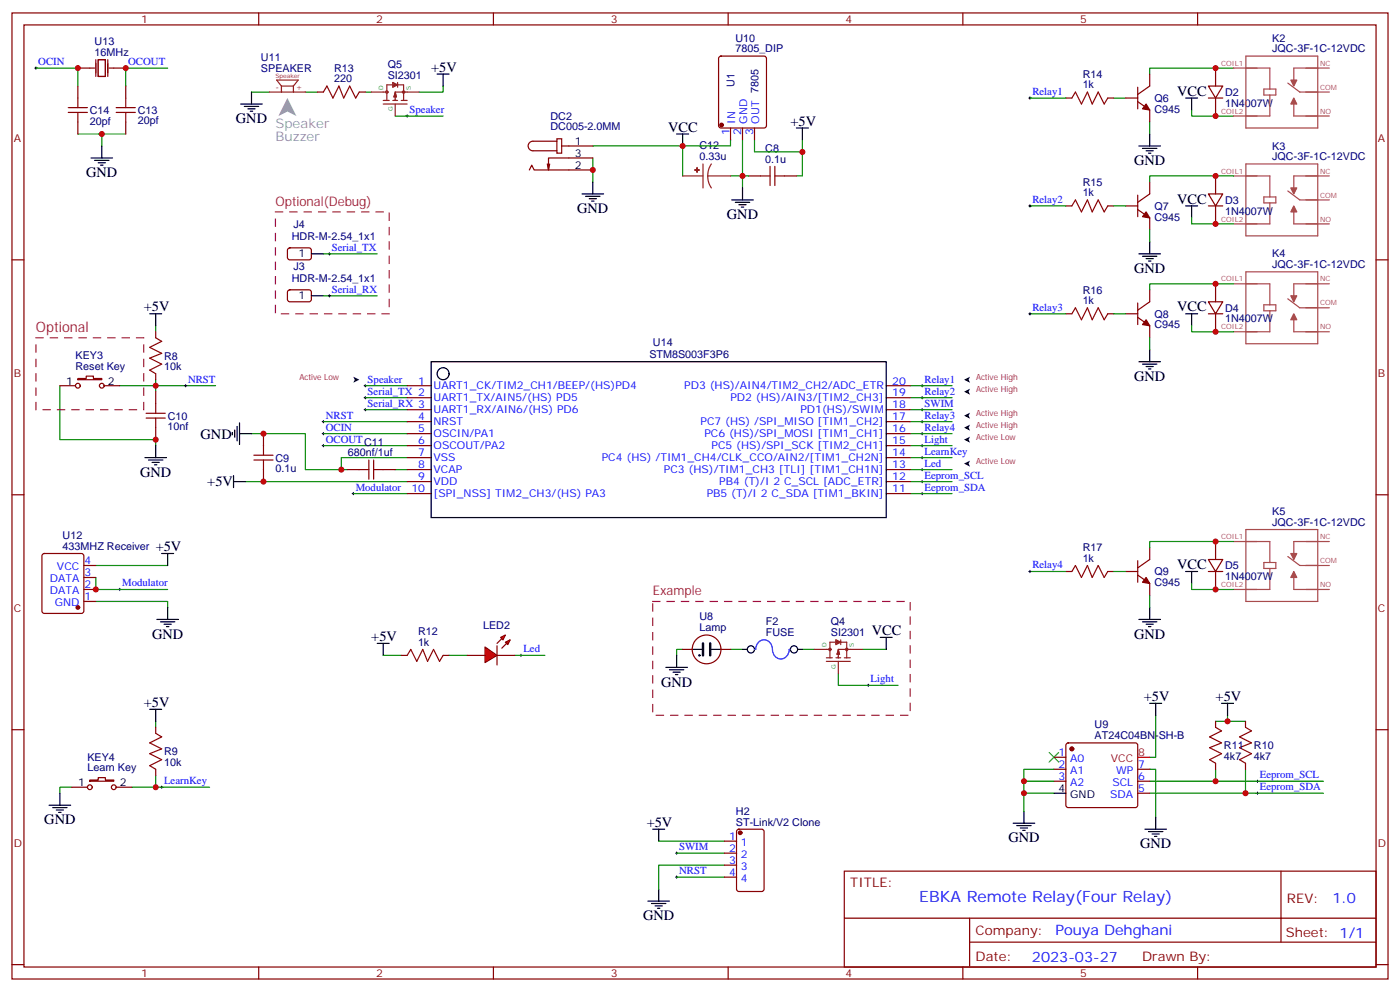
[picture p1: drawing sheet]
<svg xmlns="http://www.w3.org/2000/svg" width="412mm" height="292mm" viewBox="0 0 412 292" stroke-linecap="round" stroke-linejoin="round" font-family="sans-serif">
<g fill="none" stroke="#870000" stroke-width=".35">
<path d="M3.5 3.8h405.4v284.3h-405.4zM7.1 7.3h398.2v277.3h-398.2zM76.2 3.8v3.5M145.3 3.8v3.5M214.5 3.8v3.5M283.6 3.8v3.5M352.8 3.8v3.5M220.5 51.8h3.5M231.1 51.8h3.5M3.5 76.5h3.6M84.9 73.2l.5-.2h5.9l.4 .7v2.4l-.7 .4-5.9-.1-.4-.6v-2.1zM405.3 76.5h3.6"/>
<path d="M45.9 97.6v1.8M84.9 85.5l.5-.2 5.9 .1 .4 .6v2.4l-.7 .4h-5.9l-.4-.7v-2.1zM17.6 113.5h4.6M22.9 111.4h2.5v-.7h2.1v.7h2.5v.4h-7.1zM30.7 113.5h4.6M45.9 110v1.8M77.6 127.6v3.6M77.6 138.2v3.5M3.5 145.6h3.6M405.3 145.6h3.6M118.2 192.9h1.7M130.5 192.9h1.8"/>
<path d="M201.1 191.1h2.8M212.4 191.1h2.8M3.5 214.8h3.6M45.9 214.1v1.7M314.2 218.9l.5-.2h19.7l.5 .2 .2 .5v17.6l-.2 .5-.5 .2h-19.7l-.5-.2-.2-.5v-17.6zM358.1 212.3v1.8M366.9 212.3v1.8M405.3 214.8h3.6M21.2 231.7h4.6M26.5 229.6h2.4v-.7h2.1v.7h2.5v.3h-7zM34.2 231.7h4.6M45.9 226.4v1.8"/>
<path d="M310.4 222.9h3.6M310.4 226.4h3.6M310.4 229.9h3.6M335.1 226.4h3.6M335.1 229.9h3.6M335.1 233.5h3.6M358.1 224.6v1.8M366.9 224.6v1.8M213.4 247.6h3.6M213.4 251.1h3.6M213.4 254.6h3.6M213.4 258.2h3.6"/>
<path d="M217.2 244.3l.5-.2h6.7l.6 .4 .1 17.2-.5 .6-6.9 .1-.7-.5v-17.1zM248.7 256.4h156.6v28.2h-156.6zM377.3 256.4v20.9M248.7 270.2h156.5M285.6 277.3h119.6M285.6 270.2v14.2M3.5 283.9h3.6M76.2 284.6v3.5M145.3 284.6v3.5M214.5 284.6v3.5M283.6 284.6v3.5M352.8 284.6v3.5"/>
<path d="M405.3 283.9h3.6"/>
<circle cx="22.9" cy="113.5" r=".71"/>
<circle cx="30" cy="113.5" r=".71"/>
<circle cx="208.1" cy="191.1" r="4.2"/>
<circle cx="26.5" cy="231.7" r=".71"/>
<circle cx="33.5" cy="231.7" r=".71"/>
</g>
<path d="M104.1 110.9l1.7 .9-1.7 .8 .4-.8zM284 115.3l1.8-.9-.5 .9 .5 .9zM284 111.8l1.8-.9-.5 .9 .5 .8zM284 136.5l1.8-.9-.5 .9 .5 .8zM284 129.4l1.8-.9-.5 .9 .5 .9zM284 125.9l1.8-.9-.5 .9 .5 .9zM284 122.3l1.8-.8-.5 .8 .5 .9z" fill="#000"/>
<g fill="none" stroke="#008700" stroke-width=".35">
<path d="M236.4 44.7v7.1h-1.8M95.2 74.7h15.9M45.9 95.9v1.7M95.2 87.1h15.9M17.6 113.5v15.9h28.3v1.8M45.9 111.8v1.7h-10.6M107.6 117.1h12.3M74.1 127.6h15.9v10.6h10.5M107.6 120.6h12.3M268.1 120.6h12.4M112.9 192.9h5.3M132.3 192.9h5.3"/>
<path d="M151.7 192.9h8.8M201.1 191.1h-1.8v1.8M215.2 191.1h3.5M236.4 191.1h3.5M246.9 198.2v3.5h17.7M254 191.1h7.1M45.9 212.3v1.8M340.4 210.5v12.4h-1.7M358.1 212.3h8.8M361.6 210.5v1.8M21.2 231.7h-3.6v1.8M38.8 231.7h22.9"/>
<path d="M45.9 228.2v3.5M301.6 233.5h8.8M301.6 229.9h8.8M310.4 226.4h-8.8v12.4M338.7 226.4h1.7v14.1M358.1 226.4v3.5h-19.4M358.1 229.9h31.7M366.9 226.4v7.1h-28.2M366.9 233.5h22.9M194 247.6h19.4M199.3 258.2h14.1M199.3 251.1h14.1"/>
<path d="M213.4 254.6h-19.4v7.1"/>
</g>
<g fill="none" stroke="#a10000" stroke-width=".35">
<path d="M224 51.8h2.8M226.8 49v5.6M228.2 51.8h2.9M228.2 49v5.6M45.9 99.4l1.7 1.1-3.5 1.7 3.5 1.8-3.5 1.4 3.5 1.8-3.5 1.7 1.8 1.1M74.8 135.4h5.6M74.8 134h5.6M77.6 131.2v2.8M77.6 135.4v2.8M119.9 192.9l1.1-1.8 1.8 3.6 1.7-3.6 1.4 3.6 1.8-3.6 1.8 3.6 1-1.8M45.9 215.8l1.7 1.1-3.5 1.8 3.5 1.7-3.5 1.4 3.5 1.8-3.5 1.8 1.8 1M358.1 214.1l1.7 1-3.5 1.8 3.5 1.8-3.5 1.4 3.5 1.7-3.5 1.8 1.8 1"/>
<path d="M366.9 214.1l1.8 1-3.6 1.8 3.6 1.8-3.6 1.4 3.6 1.7-3.6 1.8 1.8 1"/>
</g>
<g fill="none" stroke="#000" stroke-width=".35">
<path d="M91.7 74.7h3.5M44.1 92.4h3.5M45.9 92.4v3.5M91.7 87.1h3.5M111.1 189.4h3.6M112.9 189.4v3.5M196.1 196.4h6.4M197.2 197.1h4.2M198.3 197.8h2.1M199 198.5h.7M199.3 192.9v3.5M203.9 191.1h3.2"/>
<path d="M209.2 191.1h3.2M218.7 191.1h1.4M234.9 191.1h1.5M259.3 187.6h3.5M261.1 187.6v3.5M44.1 208.8h3.5M45.9 208.8v3.5M338.7 207h3.5M340.4 207v3.5M359.8 207h3.6M361.6 207v3.5M14.5 237h6.3"/>
<path d="M15.5 237.7h4.3M16.6 238.4h2.1M17.3 239.1h.7M17.6 233.5v3.5M301.6 238.8v3.5M310.4 233.5h3.6M192.3 244.1h3.5M194 244.1v3.5M298.4 242.3h6.4M299.5 243h4.2M300.6 243.7h2.1M301.3 244.4h.7"/>
<path d="M337.3 244.1h6.3M338.3 244.8h4.2M339.4 245.5h2.1M340.1 246.2h.7M340.4 240.5v3.6M190.9 265.2h6.3M191.9 265.9h4.2M193 266.6h2.1M193.7 267.3h.7M194 261.7v3.5"/>
<circle cx="206" cy="192.9" r=".18"/>
<circle cx="221.2" cy="191.1" r="1.06"/>
<circle cx="233.9" cy="191.1" r="1.06"/>
</g>
<path d="M81.1 62.4h33.6v30h-33.6v-30M192.3 177h75.8v33.5h-75.8v-33.5" fill="none" stroke="#906" stroke-width=".35" stroke-dasharray="2.1 2.1"/>
<g fill="none" stroke="#000" stroke-width=".29">
<path d="M96.7 74.7h.7M97 74.4v.7M96.7 87.1h.7M97 86.7v.7M107.2 117.1h.7M107.6 116.7v.7M107.2 120.6h.7M107.6 120.2v.7M271.3 120.6h.7M271.6 120.2v.7M153.1 192.9h.7M153.5 192.5v.8"/>
<path d="M255.4 201.7h.7M255.8 201.4v.7M47.3 231.7h.7M47.6 231.4v.7M370.1 233.5h.7M370.1 229.9h.7M370.4 229.6v.7M370.4 233.1v.7M199 258.2h.7M199 251.1h.7M199.3 250.8v.7M199.3 257.8v.7"/>
</g>
<path d="M222.2 191.1h.4a2.49 2.49 0 0 1 2.5-2.8 2.49 2.49 0 0 1 2.4 2.8 2.49 2.49 0 0 0 2.5 2.9 2.49 2.49 0 0 0 2.5-2.9h.3" fill="none" stroke="#00f" stroke-width=".35"/>
<g fill="none" stroke="#8c2424" stroke-width=".35">
<path d="M239.9 191.1h4.6M243.4 193.6h1.8M243.4 194.7h7.1M244.5 193.6v-4.6h4.9v4.6M246.2 193.6h1.4M246.2 188.3l1.4 .7-1.4 .7zM246.2 188.7l.7 .3M246.6 192.5h.7M246.6 188.7l.3 .3M246.9 191.1h7.1M246.9 191.5v2.1M246.9 194.7v3.5"/>
<path d="M246.9 191.1l-.3 1.4M246.9 191.1l.4 1.4M246.9 191.5l.4 1M246.9 191.5l-.3 1M246.9 191.8l-.3 .7M246.9 189l-.7 .4M246.9 189l-.3 .4M247.6 188.3v1.4M248.7 193.6h1.8"/>
<circle cx="244.5" cy="191.1" r=".35"/>
<circle cx="249.4" cy="191.1" r=".35"/>
</g>
<path d="M207.1 189.4v3.5M209.2 189.4v3.5" fill="none" stroke="#000" stroke-width=".71"/>
<g fill="#870000" stroke="#870000" stroke-width=".35">
<circle cx="218" cy="245.1" r=".53"/>
<circle cx="315.7" cy="220.4" r=".53"/>
</g>
<path d="M309 221.5l2.9 2.8M311.9 221.5l-2.9 2.8" fill="none" stroke="#3c3" stroke-width=".35"/>
<path d="M335.1 222.9h3.6" fill="none" stroke="#f00" stroke-width=".35"/>
<path d="M84.7 28.9l2.6 5.2-2.6-1.3-2.7 1.3z" fill="#999"/>
<g fill="none" stroke="#000" stroke-width=".29">
<path d="M10.6 19.7v.7M37 19.7v.7M10.2 20h.7M36.7 20h.7M119.6 34.1h.7M119.9 33.8v.7M303 28.9h.7M303.4 28.5v.7M54.3 113.5h.7M54.7 113.2v.7M107.2 113.5h.7M107.6 113.2v.7"/>
<path d="M271.3 113.5h.7M271.3 117.1h.7M271.6 113.2v.7M271.6 116.7v.7M94.9 124.1h.7M94.9 127.6h.7M94.9 131.2h.7M95.2 123.8v.7M95.2 127.3v.7M95.2 130.8v.7M271.3 124.1h.7M271.3 127.6h.7"/>
<path d="M271.3 131.2h.7M271.3 138.2h.7M271.3 134.7h.7M271.6 123.8v.7M271.6 127.3v.7M271.6 130.8v.7M271.6 134.3v.7M271.6 137.9v.7M103.7 145.3h.7M104.1 144.9v.7M271.3 145.3h.7M271.3 141.7h.7"/>
<path d="M271.6 141.4v.7M271.6 144.9v.7M34.9 173.5h.7M35.3 173.1v.7"/>
</g>
<g fill="none" stroke="#008700" stroke-width=".35">
<path d="M10.6 20h12.3v5.3M22.9 39.4h14.1M30 39.4v3.6M49.4 20h-12.4v5.3M74.1 27.1h5.3M90 27.1h3.5M107.6 27.1h1.8M116.4 34.1h14.1M130.5 25.3v1.8h-7M303.4 28.9h10.6M328.1 28.9h3.5M338.7 35.9v3.5"/>
<path d="M351 32.4v1.7h12.4M363.4 20h-24.7v1.8M174.6 46.5v7.1M201.1 43v8.8M215.2 41.2v1.8h-40.6M215.2 51.8h5.3M218.7 41.2v14.1M222.2 41.2v3.5h14.2v-3.5M63.5 113.5h-17.6v1.8M107.6 113.5h12.3M268.1 113.5h12.4M268.1 117.1h12.4"/>
<path d="M95.2 124.1h24.7M95.2 131.2h24.7M95.2 127.6h24.7M116.4 138.2h3.5M119.9 134.7h-19.4v3.5h1.8M268.1 124.1h12.4M268.1 131.2h12.4M268.1 127.6h12.4M268.1 138.2h12.4M268.1 134.7h12.4M72.3 141.7h47.6M104.1 145.3h15.8"/>
<path d="M268.1 141.7h12.4M268.1 145.3h12.4M28.2 170v3.5h21.2M28.2 177h21.2v1.8M28.2 166.4h21.2"/>
</g>
<g fill="none" stroke="#000" stroke-width=".35">
<path d="M70.9 30.6h6.4M72 31.3h4.2M73 32h2.1M73.7 32.7h.7M74.1 27.1v3.5M128.8 21.8h3.5M130.5 21.8v3.5M199.3 39.4h3.5M201.1 39.4v3.6M234.6 37.7h3.5M236.4 37.7v3.5M338.7 39.4v3.6"/>
<path d="M349.2 28.9h3.6M351 28.9v3.5M26.8 46.5h6.4M27.9 47.2h4.2M28.9 47.9h2.1M29.6 48.6h.7M30 43v3.5M171.4 57.1h6.4M172.5 57.8h4.2M173.6 58.5h2.1M174.3 59.2h.7M174.6 53.6v3.5"/>
<path d="M215.5 58.8h6.4M216.6 59.5h4.2M218.7 55.3v3.5M335.5 43h6.3M336.5 43.7h4.3M337.6 44.4h2.1M338.3 45.1h.7M217.7 60.3h2.1M218.4 61h.7M42.7 134.7h6.3M43.7 135.4h4.3M44.8 136.1h2.1"/>
<path d="M45.5 136.8h.7M45.9 131.2v3.5M68.4 127.3v.7M68.8 140v3.5M69.1 126.6v2.1M69.8 125.5v4.3M70.6 127.6h3.5M70.6 124.5v6.3M68.8 141.7h3.5M47.6 162.9h3.6M49.4 162.9v3.5M49.4 178.8v3.5"/>
<path d="M46.2 182.3h6.4M47.3 183h4.2M48.3 183.7h2.1M49 184.4h.7"/>
</g>
<path d="M95.2 27.1l1.1-1.8 1.8 3.6 1.7-3.6 1.4 3.6 1.8-3.6 1.8 3.6 1-1.8M315.7 28.9l1.1-1.8 1.8 3.5 1.7-3.5 1.4 3.5 1.8-3.5 1.8 3.5 1-1.7M45.9 118.8v2.8M43 123h5.7M43 121.6h5.7M45.9 123v2.9M105.8 138.2h2.9M108.7 135.4v5.6M110.1 138.2h2.8M110.1 135.4v5.6" fill="none" stroke="#a10000" stroke-width=".35"/>
<g fill="none" stroke="#870000" stroke-width=".35">
<path d="M211.9 16.7l.5-.2h12.7l.6 .4 .1 20.1-.5 .6-12.9 .1-.7-.5v-20zM93.5 27.1h1.7M105.8 27.1h1.8M215.2 37.7v3.5M218.7 37.7v3.5M222.2 37.7v3.5M314 28.9h1.7M326.3 28.9h1.8M331.6 28.9h3.5M335.1 29.9l3.6 2.5v3.5M335.1 25.7v6.3M338.7 21.8v3.5l-3.6 2.5"/>
<path d="M356 25.3h4.2l-2.1 3.6zM356 28.9h4.2M358.1 20v5.3M358.1 28.9v5.2M155.9 50l.7-1.4 .7 1.4h17.3M161.9 48.3l-.3 1.7M164 40.9h1.5v4.2h-1.5zM164 41.6h-7a1.41 1.41 0 0 0-1.4 1.4 1.41 1.41 0 0 0 1.4 1.4h7M165.5 43h9.1M174.6 46.5h-13v3.5l-.4-1.7M45.9 115.3v3.5M45.9 125.9v3.5"/>
<path d="M102.3 138.2h3.5M112.9 138.2h3.5"/>
</g>
<g fill="none" stroke="#8c2424" stroke-width=".35">
<path d="M79.4 27.1h10.6M82.9 25.3v1.8M82.9 25.3h3.5M82.9 25.3l-1.4-1.7h6.3l-1.4 1.7M86.4 25.3v1.8M109.4 27.1h4.5M112.9 29.6h1.8M112.9 30.6h7M113.9 29.6v-4.6h5v4.6M115.7 29.6h1.4M115.7 24.3l1.4 .7-1.4 .7zM115.7 24.6l.7 .4"/>
<path d="M116.1 28.5h.7M116.1 24.6l.3 .4M116.4 27.1h7.1M116.4 27.4v2.2M116.4 30.6v3.5M116.4 27.1l-.3 1.4M116.4 27.1l.4 1.4M116.4 27.4l.4 1.1M116.4 27.4l-.3 1.1M116.4 27.8l-.3 .7M116.4 25l-.7 .3M116.4 25l-.3 .3"/>
<path d="M117.1 24.3v1.4M118.2 29.6h1.7M201.1 51.8h6M207.1 48.3v7M208.5 51.8l.2 1.8 .8 1.7M208.5 51.8h6.7M209.5 48.3l-.8 1.6-.2 1.9"/>
<circle cx="113.9" cy="27.1" r=".35"/>
<circle cx="118.9" cy="27.1" r=".35"/>
</g>
<path d="M10.6 99.4h31.7v21.2h-31.7v-21.2" fill="none" stroke="#906" stroke-width=".35" stroke-dasharray="2.1 2.1"/>
<g fill="#8c2424" stroke="#8c2424" stroke-width=".35">
<path d="M205.3 49.3l.1 1.4z"/>
<path d="M204.6 50l1.4 .1z"/>
</g>
<g fill="#870000" stroke="#870000" stroke-width=".35">
<path d="M337.6 30.6l1.1 1.8-2.2-.4z"/>
<circle cx="212.5" cy="36.8" r=".53"/>
</g>
<path d="M367 16.5h21.2v21.2h-21.2zM363.4 20h10.7v6.2M372.3 26.2h3.5v1.8h-3.5zM374.1 28v6.1h-10.7M379.3 24.4l3.6 2.7h8.7M381.1 30.6v3.5h10.5M391.6 20h-10.5v3.6" fill="none" stroke="#a64a4a" stroke-width=".35"/>
<g fill="#a64a4a" stroke="#a64a4a" stroke-width=".35">
<path d="M381.1 28.9l.9 1.7h-1.8z"/>
<path d="M380.2 23.6h1.8l-.9 1.7z"/>
</g>
<g fill="#f00" stroke="#870000" stroke-width=".35">
<path d="M142.9 190.4l3.5 2.5-3.5 2.1z"/>
<path d="M146.4 190.1v5.6z"/>
</g>
<g fill="#870000" stroke="#870000" stroke-width=".35">
<path d="M146.4 189.4l1.4-1.4z"/>
<path d="M147.8 190.8l1.4-1.4z"/>
</g>
<g fill="#f00" stroke="#870000" stroke-width=".35">
<path d="M147.5 187.6l1.4-.7-.7 1.4z"/>
<path d="M148.9 189l1.4-.7-.7 1.4z"/>
</g>
<g fill="none" stroke="#870000" stroke-width=".35">
<path d="M22.9 25.3v3.6M22.9 35.9v3.5M22.9 20h3.6M33.5 20h3.5M37 25.3v3.6M37 35.9v3.5M335.1 57.4v6.4M338.7 53.6v3.5l-3.6 2.4M356 57.1h4.2l-2.1 3.5zM358.1 51.8v5.3M314 60.6h1.7M326.3 60.6h1.8"/>
<path d="M331.6 60.6h3.5M335.1 61.7l3.6 2.4v3.6M356 60.6h4.2M358.1 60.6v5.3M314 92.4h1.7M326.3 92.4h1.8M331.6 92.4h3.5M335.1 93.4l3.6 2.5v3.5M335.1 89.2v6.3M338.7 85.3v3.5l-3.6 2.5M356 88.8h4.2l-2.1 3.6zM356 92.4h4.2"/>
<path d="M358.1 83.5v5.3M358.1 92.4v5.2M119.9 113.5h7.1M119.9 117.1h7.1M261.1 113.5h7M261.1 117.1h7M119.9 120.6h7.1M119.9 124.1h7.1M119.9 127.6h7.1M119.9 131.2h7.1M119.9 134.7h7.1M119.9 138.2h7.1"/>
<path d="M261.1 120.6h7M261.1 124.1h7M261.1 127.6h7M261.1 131.2h7M261.1 134.7h7M261.1 138.2h7M119.9 141.7h7.1M119.9 145.3h7.1M261.1 141.7h7M261.1 145.3h7M358.1 159.4v5.3M12.6 163.1l.5-.2h10.9l.5 .2 .2 .5v16.2l-.2 .5-.5 .3h-10.9l-.5-.3-.3-.5v-16.2z"/>
<path d="M24.7 177h3.5M24.7 173.5h3.5M24.7 170h3.5M24.7 166.4h3.5M314 168.2h1.7M326.3 168.2h1.8M331.6 168.2h3.5M335.1 169.3l3.6 2.4v3.6M335.1 165v6.4M338.7 161.1v3.6l-3.6 2.4M356 164.7h4.2l-2.1 3.5zM356 168.2h4.2"/>
<path d="M358.1 168.2v5.3M137.6 192.9h5.3M146.4 192.9h5.3"/>
</g>
<g fill="#870000" stroke="#870000" stroke-width=".35">
<path d="M337.6 62.4l1.1 1.7-2.2-.3z"/>
<path d="M337.6 94.1l1.1 1.8-2.2-.4z"/>
<path d="M337.6 170l1.1 1.7-2.2-.3z"/>
<circle cx="22.9" cy="178.8" r=".53"/>
</g>
<path d="M20.1 33.1h5.7M20.1 31.7h5.7M22.9 28.9v2.8M22.9 33.1v2.8M34.2 33.1h5.7M34.2 31.7h5.7M37 28.9v2.8M37 33.1v2.8M315.7 60.6l1.1-1.8 1.8 3.6 1.7-3.6 1.4 3.6 1.8-3.6 1.8 3.6 1-1.8M315.7 92.4l1.1-1.8 1.8 3.5 1.7-3.5 1.4 3.5 1.8-3.5 1.8 3.5 1-1.7M315.7 168.2l1.1-1.8 1.8 3.6 1.7-3.6 1.4 3.6 1.8-3.6 1.8 3.6 1-1.8" fill="none" stroke="#a10000" stroke-width=".35"/>
<path d="M28.2 17.6v4.9M28.9 17.6h2.1v4.9h-2.1zM31.7 17.6v4.9M26.5 20h1.4M32.1 20h1.4" fill="none" stroke="#870012" stroke-width=".35"/>
<g fill="none" stroke="#000" stroke-width=".35">
<path d="M335.5 74.7h6.3M336.5 75.4h4.3M337.6 76.1h2.1M338.3 76.8h.7M338.7 71.2v3.5M349.2 60.6h3.6M351 60.6v3.5M349.2 92.4h3.6M351 92.4v3.5M127 106.5h134.1v45.8h-134.1zM335.5 106.5h6.3M336.5 107.2h4.3"/>
<path d="M337.6 107.9h2.1M338.3 108.6h.7M338.7 102.9v3.6M338.7 178.8v3.5M349.2 168.2h3.6M351 168.2v3.5M335.5 182.3h6.3M336.5 183h4.3M337.6 183.7h2.1M338.3 184.4h.7"/>
<circle cx="130.5" cy="110" r="1.76"/>
</g>
<g fill="none" stroke="#a64a4a" stroke-width=".35">
<path d="M363.4 51.8h10.7v6.2M367 48.3h21.2v21.1h-21.2zM372.3 58h3.5v1.7h-3.5zM374.1 59.7v6.2h-10.7M379.3 56.2l3.6 2.6h8.7M391.6 51.8h-10.5v3.5M381.1 62.4v3.5h10.5M363.4 83.5h10.7v6.2M367 80h21.2v21.2h-21.2zM372.3 89.7h3.5v1.8h-3.5zM374.1 91.5v6.1h-10.7M379.3 87.9l3.6 2.7h8.7"/>
<path d="M381.1 94.1v3.5h10.5M391.6 83.5h-10.5v3.6M363.4 159.4h10.7v6.2M367 155.9h21.2v21.1h-21.2zM391.6 159.4h-10.5v3.5M372.3 165.6h3.5v1.7h-3.5zM374.1 167.3v6.2h-10.7M379.3 163.8l3.6 2.6h8.7M381.1 170v3.5h10.5"/>
</g>
<g fill="#a64a4a" stroke="#a64a4a" stroke-width=".35">
<path d="M381.1 60.6l.9 1.8h-1.8z"/>
<path d="M380.2 55.3h1.8l-.9 1.8z"/>
<path d="M381.1 92.4l.9 1.7h-1.8z"/>
<path d="M380.2 87.1h1.8l-.9 1.7z"/>
<path d="M381.1 168.2l.9 1.8h-1.8z"/>
<path d="M380.2 162.9h1.8l-.9 1.8z"/>
</g>
<g fill="none" stroke="#008700" stroke-width=".35">
<path d="M363.4 51.8h-24.7v1.8M303.4 60.6h10.6M328.1 60.6h3.5M338.7 67.7v3.5M351 64.1v1.8h12.4M303.4 92.4h10.6M328.1 92.4h3.5M338.7 99.4v3.5M351 95.9v1.7h12.4M363.4 83.5h-24.7v1.8M363.4 159.4h-24.7v1.7M303.4 168.2h10.6"/>
<path d="M328.1 168.2h3.5M338.7 175.3v3.5M351 171.7v1.8h12.4"/>
</g>
<path d="M303 60.6h.7M303.4 60.3v.7M303 92.4h.7M303.4 92v.7M303 168.2h.7M303.4 167.9v.7" fill="none" stroke="#000" stroke-width=".29"/>
<g fill="#c00">
<circle cx="236.4" cy="44.7" r=".88"/>
<circle cx="77.6" cy="127.6" r=".88"/>
<circle cx="77.6" cy="141.7" r=".88"/>
<circle cx="100.5" cy="138.2" r=".88"/>
<circle cx="45.9" cy="231.7" r=".88"/>
<circle cx="45.9" cy="129.4" r=".88"/>
<circle cx="45.9" cy="113.5" r=".88"/>
<circle cx="301.6" cy="233.5" r=".88"/>
<circle cx="301.6" cy="229.9" r=".88"/>
<circle cx="361.6" cy="212.3" r=".88"/>
<circle cx="366.9" cy="233.5" r=".88"/>
<circle cx="358.1" cy="229.9" r=".88"/>
<circle cx="28.2" cy="173.5" r=".88"/>
<circle cx="37" cy="20" r=".88"/>
<circle cx="22.9" cy="20" r=".88"/>
<circle cx="30" cy="39.4" r=".88"/>
<circle cx="358.1" cy="34.1" r=".88"/>
<circle cx="358.1" cy="20" r=".88"/>
<circle cx="201.1" cy="43" r=".88"/>
<circle cx="174.6" cy="50" r=".88"/>
<circle cx="218.7" cy="51.8" r=".88"/>
<circle cx="358.1" cy="51.8" r=".88"/>
<circle cx="358.1" cy="65.9" r=".88"/>
<circle cx="358.1" cy="83.5" r=".88"/>
<circle cx="358.1" cy="97.6" r=".88"/>
<circle cx="358.1" cy="159.4" r=".88"/>
<circle cx="358.1" cy="173.5" r=".88"/>
</g>
<text font-size="4.6" fill="#00f" x="270.8" y="265.4">EBKA Remote Relay(Four Relay)</text>
<g font-size="4.2">
<text x="127" y="21.1">+5V</text>
<text x="346.8" y="28.2">VCC</text>
<text x="69.5" y="36.3">GND</text>
<text x="196.8" y="38.7">VCC</text>
<text x="232.8" y="37">+5V</text>
<text x="25.4" y="52.1">GND</text>
<text x="334.1" y="48.6">GND</text>
<text x="346.8" y="59.9">VCC</text>
<text x="170" y="62.7">GND</text>
<text x="214.1" y="64.5">GND</text>
<text x="334.1" y="80.4">GND</text>
<text x="42.3" y="91.7">+5V</text>
<text x="346.8" y="91.7">VCC</text>
<text x="334.1" y="112.1">GND</text>
<text x="59.1" y="129.1">GND</text>
<text x="41.3" y="140.3">GND</text>
<text x="61.1" y="143.2">+5V</text>
<text x="45.9" y="162.2">+5V</text>
<text x="346.8" y="167.5">VCC</text>
<text x="44.8" y="188">GND</text>
<text x="109.4" y="188.7">+5V</text>
<text x="256.8" y="186.9">VCC</text>
<text x="334.1" y="188">GND</text>
<text x="194.7" y="202.1">GND</text>
<text x="42.3" y="208.1">+5V</text>
<text x="336.9" y="206.3">+5V</text>
<text x="358.1" y="206.3">+5V</text>
<text x="13.1" y="242.6">GND</text>
<text x="190.5" y="243.3">+5V</text>
<text x="297" y="247.9">GND</text>
<text x="335.8" y="249.7">GND</text>
<text x="189.4" y="270.9">GND</text>
</g>
<text font-size="4.2" fill="#906" x="10.6" y="97.6">Optional</text>
<g font-size="4.2" fill="#00f">
<text x="392.5" y="265.7">1.0</text>
<text x="310.9" y="275.2">Pouya Dehghani</text>
<text x="304" y="283">2023-03-27</text>
</g>
<g font-size="3.9" fill="#999">
<text x="81.1" y="37.7">Speaker</text>
<text x="81.1" y="41.6">Buzzer</text>
</g>
<g font-size="3.9" fill="#906">
<text x="81.1" y="60.6">Optional(Debug)</text>
<text x="192.3" y="175.3">Example</text>
</g>
<g font-size="3.9" fill="#800">
<text x="250.5" y="261">TITLE:</text>
<text x="379.1" y="265.7">REV:</text>
<text x="287.4" y="275.2">Company:</text>
<text x="378.7" y="275.8">Sheet: 1/1</text>
<text x="287.4" y="282.9">Date:</text>
<text x="336.4" y="282.9">Drawn By:</text>
</g>
<g font-size="3.2" fill="#800">
<text x="41.6" y="6.8">1</text>
<text x="110.8" y="6.8">2</text>
<text x="179.9" y="6.8">3</text>
<text x="249.1" y="6.8">4</text>
<text x="318.2" y="6.8">5</text>
<text x="4.1" y="41.9">A</text>
<text x="405.9" y="41.9">A</text>
<text x="4.1" y="111.1">B</text>
<text x="405.9" y="111.1">B</text>
<text x="4.1" y="180.2">C</text>
<text x="405.9" y="180.2">C</text>
<text x="4.1" y="249.3">D</text>
<text x="405.9" y="249.3">D</text>
<text x="41.6" y="287.6">1</text>
<text x="110.8" y="287.6">2</text>
<text x="179.9" y="287.6">3</text>
<text x="249.1" y="287.6">4</text>
<text x="318.2" y="287.6">5</text>
</g>
<g font-size="3.2" fill="#000080">
<text x="27.9" y="16.5">16MHz</text>
<text x="27.9" y="13.3">U13</text>
<text x="76.9" y="18">U11</text>
<text x="216.6" y="15.5">7805_DIP</text>
<text x="216.6" y="12.3">U10</text>
<text x="374.8" y="15.5">JQC-3F-1C-12VDC</text>
<text x="374.8" y="12.3">K2</text>
<text x="76.9" y="21.2">SPEAKER</text>
<text x="98.4" y="21.1">R13</text>
<text x="114.2" y="23.2">SI2301</text>
<text x="114.2" y="20">Q5</text>
<text x="318.9" y="22.9">R14</text>
<text x="98.4" y="24.3">220</text>
<text x="216.3" y="25.7" transform="rotate(-90 216.3 25.7)">U1</text>
<text x="318.9" y="26">1k</text>
<text x="360.9" y="28.3">D2</text>
<text x="26.5" y="33.5">C14</text>
<text x="40.6" y="33.4">C13</text>
<text x="162.2" y="35.2">DC2</text>
<text x="340.1" y="33.2">C945</text>
<text x="340.1" y="30">Q6</text>
<text x="360.9" y="31.4">1N4007W</text>
<text x="26.5" y="36.7">20pf</text>
<text x="40.6" y="36.6">20pf</text>
<text x="162.2" y="38.4">DC005-2.0MM</text>
<text x="206" y="47.2">0.33u</text>
<text x="206" y="44">C12</text>
<text x="225.4" y="47.9">0.1u</text>
<text x="225.4" y="44.7">C8</text>
<text x="374.8" y="47.2">JQC-3F-1C-12VDC</text>
<text x="374.8" y="44">K3</text>
<text x="318.9" y="57.8">1k</text>
<text x="318.9" y="54.7">R15</text>
<text x="340.1" y="64.9">C945</text>
<text x="340.1" y="61.8">Q7</text>
<text x="360.9" y="63.1">1N4007W</text>
<text x="360.9" y="60">D3</text>
<text x="86" y="70.5">HDR-M-2.54_1x1</text>
<text x="86.5" y="67">J4</text>
<text x="374.8" y="75.8">K4</text>
<text x="86" y="82.9">HDR-M-2.54_1x1</text>
<text x="86.5" y="79.4">J3</text>
<text x="374.8" y="79">JQC-3F-1C-12VDC</text>
<text x="318.9" y="89.5">1k</text>
<text x="318.9" y="86.4">R16</text>
<text x="340.1" y="93.5">Q8</text>
<text x="360.9" y="94.9">1N4007W</text>
<text x="360.9" y="91.8">D4</text>
<text x="192.3" y="101.9">U14</text>
<text x="340.1" y="96.7">C945</text>
<text x="22.2" y="105.6">KEY3</text>
<text x="48.3" y="105.9">R8</text>
<text x="191.3" y="105.4">STM8S003F3P6</text>
<text x="22.2" y="108.8">Reset Key</text>
<text x="48.3" y="109">10k</text>
<text x="49.4" y="123.5">C10</text>
<text x="49.4" y="126.6">10nf</text>
<text x="107.3" y="131.2">C11</text>
<text x="81.1" y="135.9">C9</text>
<text x="102.4" y="134.1">680nf/1uf</text>
<text x="81.1" y="139">0.1u</text>
<text x="374.8" y="154.8">JQC-3F-1C-12VDC</text>
<text x="374.8" y="151.6">K5</text>
<text x="18.4" y="161.9">433MHZ Receiver</text>
<text x="18.4" y="158.6">U12</text>
<text x="318.9" y="165.4">1k</text>
<text x="318.9" y="162.3">R17</text>
<text x="360.9" y="167.6">D5</text>
<text x="340.1" y="172.5">C945</text>
<text x="340.1" y="169.4">Q9</text>
<text x="360.9" y="170.7">1N4007W</text>
<text x="142.3" y="185.2">LED2</text>
<text x="206" y="185.8">Lamp</text>
<text x="206" y="182.6">U8</text>
<text x="225.6" y="184.1">F2</text>
<text x="244.8" y="184">Q4</text>
<text x="123.1" y="190.1">1k</text>
<text x="123.1" y="186.9">R12</text>
<text x="225.6" y="187.3">FUSE</text>
<text x="244.8" y="187.3">SI2301</text>
<text x="322.5" y="214.4">U9</text>
<text x="322.4" y="217.6">AT24C04BN-SH-B</text>
<text x="360.5" y="220.5">R11</text>
<text x="369.4" y="220.5">R10</text>
<text x="25.8" y="227">Learn Key</text>
<text x="25.8" y="224.1">KEY4</text>
<text x="48.3" y="225.4">10k</text>
<text x="48.3" y="222.3">R9</text>
<text x="360.5" y="223.7">4k7</text>
<text x="369.4" y="223.7">4k7</text>
<text x="216.8" y="239.8">H2</text>
<text x="216.8" y="243">ST-Link/V2 Clone</text>
</g>
<g font-size="3.2" fill="#00f">
<text x="11.3" y="19.2">OCIN</text>
<text x="37.7" y="19.2">OCOUT</text>
<text x="304.1" y="28">Relay1</text>
<text x="120.6" y="33.3">Speaker</text>
<text x="214.8" y="39.9" transform="rotate(-90 214.8 39.9)">1</text>
<text x="216.6" y="36.4" transform="rotate(-90 216.6 36.4)">IN</text>
<text x="218.4" y="39.9" transform="rotate(-90 218.4 39.9)">2</text>
<text x="220.1" y="36.4" transform="rotate(-90 220.1 36.4)">GND</text>
<text x="221.9" y="39.9" transform="rotate(-90 221.9 39.9)">3</text>
<text x="223.7" y="36.4" transform="rotate(-90 223.7 36.4)">OUT 7805</text>
<text x="304.1" y="59.7">Relay2</text>
<text x="97.7" y="73.8">Serial_TX</text>
<text x="97.7" y="86.2">Serial_RX</text>
<text x="304.1" y="91.5">Relay3</text>
<text x="55.4" y="112.6">NRST</text>
<text x="108.3" y="112.6">Speaker</text>
<text x="123.2" y="113.2">1</text>
<text x="262.8" y="113.2">20</text>
<text x="272.3" y="112.6">Relay1</text>
<text x="108.3" y="119.7">Serial_RX 3</text>
<text x="108.3" y="116.2">Serial_TX 2</text>
<text x="127.7" y="114.6">UART1_CK/TIM2_CH1/BEEP/(HS)PD4</text>
<text x="127.7" y="118.1">UART1_TX/AIN5/(HS) PD5</text>
<text x="201.6" y="114.6">PD3 (HS)/AIN4/TIM2_CH2/ADC_ETR</text>
<text x="215.2" y="118.1">PD2 (HS)/AIN3/[TIM2_CH3]</text>
<text x="262.8" y="116.7">19</text>
<text x="272.3" y="119.7">SWIM</text>
<text x="272.3" y="116.2">Relay2</text>
<text x="96" y="123.2">NRST</text>
<text x="123.2" y="123.8">4</text>
<text x="127.7" y="121.6">UART1_RX/AIN6/(HS) PD6</text>
<text x="127.7" y="125.2">NRST</text>
<text x="206.4" y="125.2">PC7 (HS) /SPI_MISO [TIM1_CH2]</text>
<text x="235.8" y="121.6">PD1(HS)/SWIM</text>
<text x="262.8" y="123.8">17</text>
<text x="262.8" y="120.2">18</text>
<text x="272.3" y="123.2">Relay3</text>
<text x="96" y="126.8">OCIN</text>
<text x="96" y="130.3">OCOUT</text>
<text x="123.2" y="127.3">5</text>
<text x="123.2" y="130.8">6</text>
<text x="127.7" y="128.7">OSCIN/PA1</text>
<text x="207.5" y="128.7">PC6 (HS)/SPI_MOSI [TIM1_CH1]</text>
<text x="262.8" y="130.8">15</text>
<text x="262.8" y="127.3">16</text>
<text x="272.3" y="130.3">Light</text>
<text x="272.3" y="126.8">Relay4</text>
<text x="123.2" y="134.3">7</text>
<text x="123.2" y="137.9">8</text>
<text x="127.7" y="132.2">OSCOUT/PA2</text>
<text x="127.7" y="135.7">VSS</text>
<text x="177.3" y="135.7">PC4 (HS) /TIM1_CH4/CLK_CCO/AIN2/[TIM1_CH2N]</text>
<text x="209.6" y="132.2">PC5 (HS)/SPI_SCK [TIM2_CH1]</text>
<text x="262.8" y="137.9">13</text>
<text x="262.8" y="134.3">14</text>
<text x="272.3" y="137.3">Led</text>
<text x="272.3" y="133.8">LearnKey</text>
<text x="123.2" y="141.4">9</text>
<text x="127.7" y="139.3">VCAP</text>
<text x="127.7" y="142.8">VDD</text>
<text x="195.6" y="139.3">PC3 (HS)/TIM1_CH3 [TLI] [TIM1_CH1N]</text>
<text x="211.9" y="142.8">PB4 (T)/I 2 C_SCL [ADC_ETR]</text>
<text x="262.8" y="141.4">12</text>
<text x="272.3" y="140.9">Eeprom_SCL</text>
<text x="104.8" y="144.4">Modulator</text>
<text x="121.2" y="144.9">10</text>
<text x="127.7" y="146.3">[SPI_NSS] TIM2_CH3/(HS) PA3</text>
<text x="208.2" y="146.3">PB5 (T)/I 2 C_SDA [TIM1_BKIN]</text>
<text x="262.8" y="144.9">11</text>
<text x="272.3" y="144.4">Eeprom_SDA</text>
<text x="16.8" y="167.9">VCC</text>
<text x="24.9" y="166.1">4</text>
<text x="304.1" y="167.3">Relay4</text>
<text x="14.7" y="171.4">DATA</text>
<text x="24.9" y="173.1">2</text>
<text x="24.9" y="169.6">3</text>
<text x="36" y="172.6">Modulator</text>
<text x="14.7" y="174.9">DATA</text>
<text x="16.1" y="178.4">GND</text>
<text x="24.9" y="176.7">1</text>
<text x="154.2" y="192">Led</text>
<text x="256.5" y="200.8">Light</text>
<text x="311.8" y="222.5">1</text>
<text x="311.8" y="226.1">2</text>
<text x="315.3" y="224.3">A0</text>
<text x="315.3" y="227.8">A1</text>
<text x="328.8" y="227.8">WP</text>
<text x="335.3" y="226.1">7</text>
<text x="48.3" y="230.8">LearnKey</text>
<text x="311.8" y="229.6">3</text>
<text x="315.3" y="231.4">A2</text>
<text x="327.7" y="231.4">SCL</text>
<text x="335.3" y="233.1">5</text>
<text x="335.3" y="229.6">6</text>
<text x="371.1" y="232.6">Eeprom_SDA</text>
<text x="371.1" y="229.1">Eeprom_SCL</text>
<text x="327.1" y="234.9">SDA</text>
<text x="200" y="250.2">SWIM</text>
<text x="214.8" y="247.2">1</text>
<text x="214.8" y="250.8">2</text>
<text x="218.3" y="249">1</text>
<text x="200" y="257.3">NRST</text>
<text x="214.8" y="254.3">3</text>
<text x="214.8" y="257.8">4</text>
<text x="218.3" y="252.5">2</text>
<text x="218.3" y="256">3</text>
<text x="218.3" y="259.6">4</text>
</g>
<g font-size="3.2">
<text x="169.3" y="46.1">3</text>
<text x="169.3" y="42.6">1</text>
<text x="169.3" y="49.7">2</text>
<text x="87.9" y="75.8">1</text>
<text x="87.9" y="88.1">1</text>
<text x="19.5" y="113.2">1</text>
<text x="31.7" y="113.2">2</text>
<text x="23" y="231.4">1</text>
<text x="35.3" y="231.4">2</text>
<text x="311.8" y="233.1">4</text>
<text x="315.3" y="234.9">GND</text>
</g>
<g font-size="3.2" fill="#f00">
<text x="327.2" y="224.3">VCC</text>
<text x="335.3" y="222.5">8</text>
</g>
<g font-size="2.5" fill="#8d2323">
<text x="81.1" y="26.4">-</text>
<text x="87.1" y="26.4">+</text>
</g>
<g font-size="2.5" fill="#906">
<text x="88.2" y="111.9">Active Low</text>
<text x="287.5" y="111.8">Active High</text>
<text x="287.5" y="115.3">Active High</text>
<text x="287.5" y="125.9">Active High</text>
<text x="287.5" y="122.3">Active High</text>
<text x="287.5" y="129.4">Active Low</text>
<text x="287.5" y="136.5">Active Low</text>
</g>
<g font-size="2.1" fill="#a54b4b">
<text x="359.7" y="19.3">COIL1</text>
<text x="388.9" y="19.3">NC</text>
<text x="388.9" y="26.4">COM</text>
<text x="359.7" y="33.5">COIL2</text>
<text x="388.9" y="33.5">NO</text>
<text x="359.7" y="51.1">COIL1</text>
<text x="388.9" y="51.1">NC</text>
<text x="388.9" y="58.1">COM</text>
<text x="359.7" y="65.2">COIL2</text>
<text x="388.9" y="65.2">NO</text>
<text x="359.7" y="82.8">COIL1</text>
<text x="388.9" y="82.8">NC</text>
<text x="388.9" y="89.9">COM</text>
<text x="359.7" y="97">COIL2</text>
<text x="388.9" y="97">NO</text>
<text x="359.7" y="158.7">COIL1</text>
<text x="388.9" y="158.7">NC</text>
<text x="388.9" y="165.7">COM</text>
<text x="359.7" y="172.8">COIL2</text>
<text x="388.9" y="172.8">NO</text>
</g>
<text font-size="1.8" fill="#8d2323" x="81.1" y="22.9">Speaker</text>
<g font-size="1.8" fill="#238d23">
<text x="112.9" y="26.4" transform="rotate(-90 112.9 26.4)">D</text>
<text x="121" y="26.4" transform="rotate(-90 121 26.4)">S</text>
<text x="115.7" y="32.7" transform="rotate(-90 115.7 32.7)">G</text>
<text x="243.4" y="190.4" transform="rotate(-90 243.4 190.4)">D</text>
<text x="251.5" y="190.4" transform="rotate(-90 251.5 190.4)">S</text>
<text x="246.2" y="196.8" transform="rotate(-90 246.2 196.8)">G</text>
</g>
</svg>
